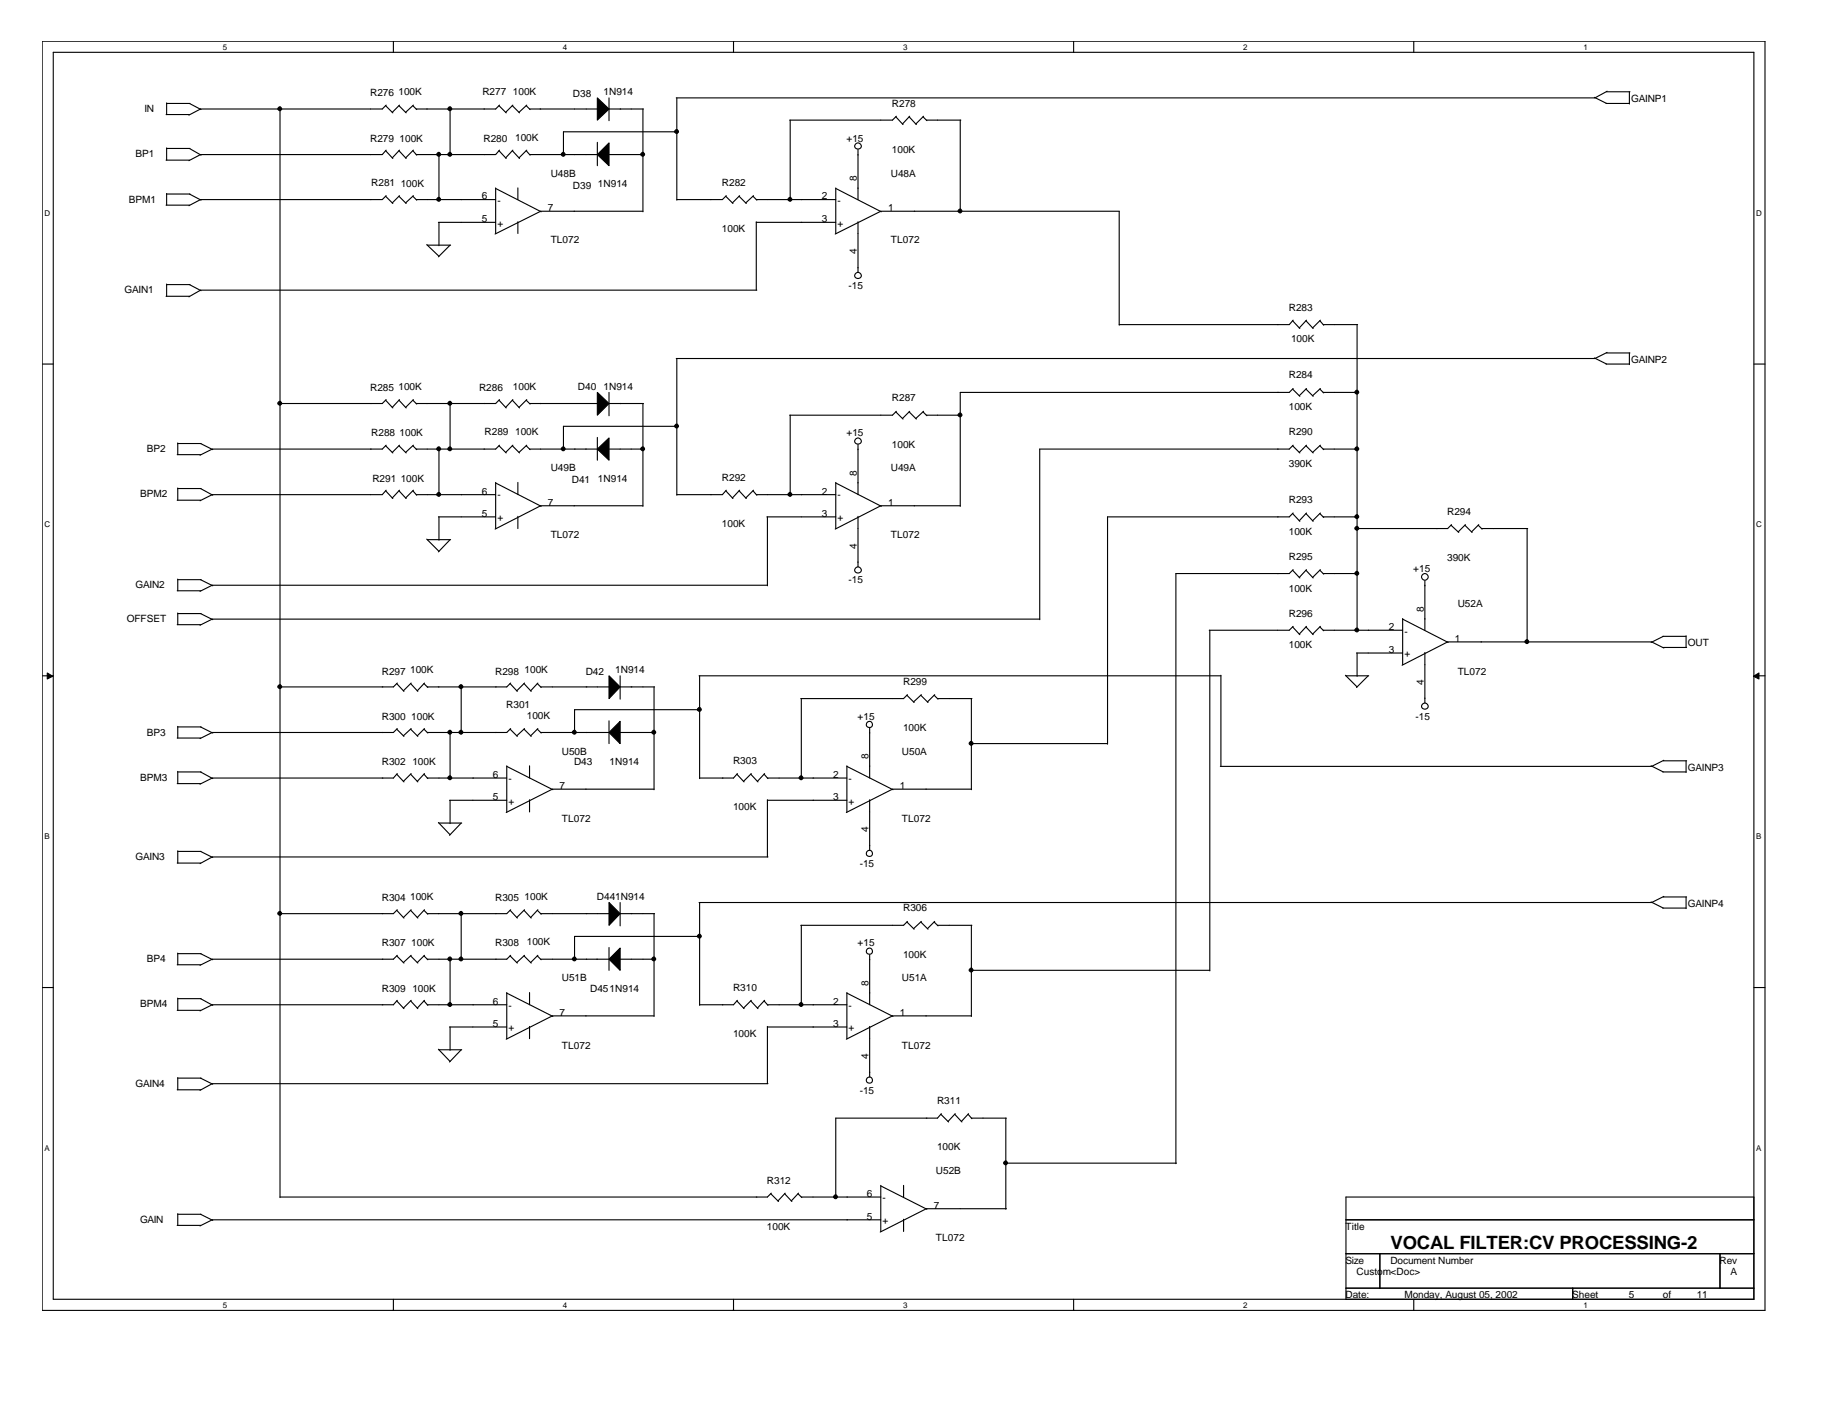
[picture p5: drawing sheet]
<svg xmlns="http://www.w3.org/2000/svg" width="279mm" height="216mm" viewBox="0 0 279 216" stroke-linecap="round" stroke-linejoin="round" font-family="sans-serif">
<g fill="none" stroke="#000" stroke-width=".17">
<path d="M6.4 6.3h262.5v193.4h-262.5zM8.1 8h259.1v190h-259.1zM25.3 17.5h3.6M25.4 15.8h3.5M25.4 15.7v1.8M28.9 15.8l1.7 .9M30.6 16.6l-1.8 .9M42.7 16.6v165.9M58.7 16.1l1.1 1.1M58.8 16l-.6 .6h-27.7M59.9 6.3v1.7M60.8 16.1l1.1 1.1"/>
<path d="M60.9 16l-1.1 1.1M62.9 16.1l.6 .6M63 16l-1.2 1.1M68.6 16.5v7.1M76 16.1l1.1 1.1M76.1 16l-.6 .6h-12.1M78 16.1l1.1 1.1M78.1 16l-1.1 1.1M80.2 16.1l.6 .6M80.2 16l-1.1 1.1M80.7 16.6h10.4M92.8 14.9v3.5"/>
<path d="M92.8 16.6h5.2M97.9 16.6v15.7M103.1 14.9v15.6M111.7 6.3v1.7M120.4 18.3v12.2M136.5 17.8l1.1 1.2M136.6 17.7l-.6 .6h-15.7M138.5 17.8l1.1 1.2M138.6 17.7l-1.1 1.2M140.6 17.8l.6 .6M140.7 17.7l-1.2 1.2M141.1 18.3h5.3"/>
<path d="M146.3 18.3v14M163.6 6.3v1.7M215.4 6.3v1.7M242.9 14.8l1.9 1M244.7 15.8h3.5M244.8 14h3.5M244.8 13.9l-1.8 1h-140M248.2 14v1.8M25.3 31.3h3.6M25.3 24.4h3.6M25.4 22.5v1.9M25.4 29.5v1.8"/>
<path d="M25.4 29.6h3.5M25.4 22.6h3.5M28.9 29.6l1.7 .9M28.9 22.6l1.7 1M58.7 29.9l1.1 1.1M58.7 23l1.1 1.1M58.8 29.8l-.6 .6h-27.6l-1.8 .9M58.8 22.9l-.6 .7h-27.6l-1.8 .9M60.8 29.9l1.1 1.1M60.8 23l1.1 1.1M60.9 29.8l-1.1 1.1M60.9 22.9l-1.1 1.2"/>
<path d="M62.9 29.9l.6 .6M62.9 23l.6 .6M63 29.8l-1.2 1.1M63 22.9l-1.2 1.2M63.4 30.4h12.1M65 37.3l1.9 1.7M65.1 37.4h3.6M66.8 33.9h8.7M66.9 23.5v6.9M66.9 33.9v3.5M68.6 37.4l-1.8 1.7M75.5 28.6v7"/>
<path d="M75.5 28.7l7 3.6M76 23l1.1 1.1M76.1 22.9l-.6 .7h-12.1M78 23l1.1 1.1M78.1 22.9l-1.1 1.2M78.9 28.6v1.8M78.9 33.8v1.8M80.2 23l.6 .6M80.2 22.9l-1.1 1.2M80.7 23.6h10.3M91 21.7v3.5M92.7 23.6h5.3"/>
<path d="M97.9 32.2h-15.5l-7 3.5M103.2 20.1h-17.4v3.5M110.6 29.9l1.1 1.1M110.6 29.8l-.5 .6h-7M112.6 29.9l1.1 1.1M112.7 29.8l-1.1 1.1M114.7 29.9l.6 .6M114.8 29.8l-1.2 1.1M115.2 30.4h12.1M115.2 33.9h12.1M115.2 33.8v10.4M127.2 35.7l7-3.5h36.3v17.3"/>
<path d="M127.3 28.6v7M127.3 28.7l7 3.6M130.7 22.8v7.6M130.7 33.8v7.7M6.4 55.5h1.7M25.3 45.1h3.6M25.4 43.4h3.5M25.4 43.3v1.8M28.9 43.4l1.7 .9M92.8 59.8v3.5M103.1 54.6v20.9M115.3 44.2h-84.7l-1.8 1"/>
<path d="M196.9 48.9l1.1 1.2M196.9 59.3l1.1 1.1M197 48.8l-.6 .7h-25.9M197 59.2l-.6 .6h-50.1v17.3M199 48.9l1.1 1.2M199 59.3l1.1 1.1M199 48.8l-1.1 1.2M199 59.2l-1.1 1.1M201.1 48.9l.6 .6M201.1 59.3l.6 .6M201.2 48.8l-1.2 1.2M201.2 59.2l-1.2 1.1"/>
<path d="M201.6 49.5h5.2M201.6 59.8h5.2M206.7 49.5v46.6M242.9 54.5l1.9 1M244.7 55.5h3.5M244.8 53.8h3.5M244.8 53.7l-1.8 .9h-140M248.2 53.8v1.8M267.2 55.5h1.7M27 69.3h3.6M27 76.2h3.6M27.1 67.5v1.8"/>
<path d="M27.1 74.4v1.8M27.1 67.6h3.5M27.1 74.4h3.5M30.6 67.6l1.8 .9M30.6 74.4l1.8 1.1M32.3 75.4l-1.8 .9M58.7 74.8l1.1 1.2M58.7 61l1.1 1.2M58.7 67.9l1.1 1.1M58.8 74.7l-.6 .7h-26M58.8 60.9l-.6 .6h-15.5M58.8 67.8l-.6 .6h-25.9l-1.8 1"/>
<path d="M60.8 74.8l1.1 1.2M60.8 61l1.1 1.2M60.8 67.9l1.1 1.1M60.9 74.7l-1.1 1.2M60.9 60.9l-1.1 1.2M60.9 67.8l-1.1 1.1M62.9 74.8l.6 .7M62.9 61l.6 .6M62.9 67.9l.6 .6M63 74.7l-1.2 1.2M63 60.9l-1.2 1.2M63 67.8l-1.2 1.1"/>
<path d="M63.4 75.4h12.1M66.8 78.8h8.7M66.9 68.3v7.1M66.9 78.8v3.5M68.6 61.4v7M75.5 73.5v7M75.5 73.6l7 3.5M76 61l1.1 1.2M76 67.9l1.1 1.1M76.1 60.9l-.6 .6h-12.1M76.1 67.8l-.6 .6h-12.1M78 61l1.1 1.2"/>
<path d="M78 67.9l1.1 1.1M78.1 60.9l-1.1 1.2M78.1 67.8l-1.1 1.1M78.9 73.5v1.9M78.9 78.7v1.8M80.2 61l.6 .6M80.2 67.9l.6 .6M80.2 60.9l-1.1 1.2M80.2 67.8l-1.1 1.1M80.7 61.5h10.4M80.7 68.4h10.3M91 66.6v3.5"/>
<path d="M92.7 68.4h5.3M92.8 61.5h5.2M97.9 77.1h-15.5l-7 3.5M97.9 61.5v15.6M103.2 65h-17.4v3.5M110.6 74.8l1.1 1.2M110.6 74.7l-.5 .7h-7M112.6 74.8l1.1 1.2M112.7 74.7l-1.1 1.2M114.7 74.8l.6 .7M114.8 74.7l-1.2 1.2M115.2 75.4h12.1"/>
<path d="M116.8 78.8h10.5M116.9 78.8v10.5M120.4 63.3v12.2M127.3 73.5v7M127.3 73.6l7 3.5M130.7 67.7v7.7M130.7 78.7v7.7M136.5 62.8l1.1 1.1M136.6 62.7l-.6 .6h-15.7M138.5 62.8l1.1 1.1M138.6 62.7l-1.1 1.1M140.6 62.8l.6 .5"/>
<path d="M140.7 62.7l-1.2 1.1M141.1 63.3h5.3M146.3 77.1h-12.1l-7 3.5M196.9 78.2l1.1 1.2M196.9 67.9l1.1 1.1M197 78.2l-.6 .6h-27.7v34.6M197 67.8l-.6 .6h-38v26M199 78.2l1.1 1.2M199 67.9l1.1 1.1M199 67.8l-1.1 1.1M199 78.2l-1.1 1.1M201.1 78.2l.6 .6"/>
<path d="M201.1 67.9l.6 .6M201.2 78.2l-1.2 1.1M201.2 67.8l-1.2 1.1M201.6 78.8h5.2M201.6 68.4h5.2M221.1 79.9l-.6 .6h-13.8M223.3 79.9l-1.1 1.1M225.3 79.9l-1.1 1.1M27 95.2h3.6M27 90h3.6M27.1 93.5h3.5M27.1 88.2v1.8"/>
<path d="M27.1 93.4v1.8M27.1 88.3h3.5M30.6 93.5l1.8 .9M30.6 88.3l1.8 1M32.2 94.3h126.2M32.2 89.2h84.7M32.3 94.3l-1.8 1M32.3 89.2l-1.8 .9M65 82.1l1.9 1.9M65.1 82.2h3.6M68.6 82.2l-1.8 1.9M184.3 96v51.9"/>
<path d="M196.9 86.9l1.1 1.2M196.9 95.5l1.1 1.2M197 86.8l-.6 .6h-17.3v89.9M197 95.4l-.6 .6h-12.2M199 86.9l1.1 1.2M199 95.5l1.1 1.2M199 86.8l-1.1 1.2M199 95.4l-1.1 1.2M201.1 86.9l.6 .6M201.1 95.5l.6 .6M201.2 86.8l-1.2 1.2M201.2 95.4l-1.2 1.2"/>
<path d="M201.6 87.4h5.2M201.6 96h12.1M206.7 99.5h7M206.7 99.5v3.6M213.7 94.2v7.1M213.7 94.3l6.9 3.6M217.1 88.5v7.5M217.1 99.4v7.7M221.1 80l1.1 1.1M223.2 80l1.1 1.1M225.2 80l.6 .6M225.7 80.5h7"/>
<path d="M232.6 80.5v17.4M253.3 97h3.6M253.4 97l-1.9 .9M253.4 98.7h3.5M253.5 98.7l-1.9-.9h-31.1l-6.9 3.6M256.9 96.9v1.8M6.4 103h1.7M27 119.4h3.6M27 112.5h3.6M27.1 117.6h3.5M27.1 110.7v1.8M27.1 117.5v1.9"/>
<path d="M27.1 110.8h3.5M30.6 117.6l1.8 1M30.6 110.8l1.8 .9M60.4 118l1.1 1.1M60.4 104.2l1.1 1.1M60.4 111.1l1.1 1.1M60.5 117.9l-.6 .6h-27.6l-1.8 1M60.5 104.1l-.6 .6h-17.2M60.5 111l-.6 .6h-27.6l-1.8 .9M62.6 118l1.1 1.1M62.6 104.2l1.1 1.1M62.6 111.1l1.1 1.1"/>
<path d="M62.6 117.9l-1.1 1.2M62.6 104.1l-1.1 1.2M62.6 111l-1.1 1.1M64.6 118l.6 .6M64.6 104.2l.6 .5M64.6 111.1l.6 .6M64.7 117.9l-1.1 1.2M64.7 104.1l-1.1 1.2M64.7 111l-1.1 1.1M65.1 118.5h12.1M68.6 111.5v7M70.3 104.6v7"/>
<path d="M77.2 116.7v7M77.2 116.8l7 3.5M77.7 104.2l1.1 1.1M77.7 111.1l1.1 1.1M77.8 104.1l-.6 .6h-12.1M77.8 111l-.6 .6h-12.1M79.8 104.2l1.1 1.1M79.8 111.1l1.1 1.1M79.9 104.1l-1.2 1.2M79.9 111l-1.2 1.1M80.7 116.7v1.8M81.9 104.2l.6 .5"/>
<path d="M81.9 111.1l.6 .6M81.9 104.1l-1.1 1.2M81.9 111l-1.1 1.1M82.4 104.7h10.5M82.4 111.6h10.4M92.8 109.8v3.5M94.4 111.6h5.3M94.5 103v3.5M94.5 104.7h5.2M99.6 104.7v15.6M106.5 103h79.5M106.6 103v15.6"/>
<path d="M106.7 108.1h-19.2v3.6M112.3 118l1.1 1.1M112.3 117.9l-.6 .6h-5.1M114.4 118l1.1 1.1M114.5 117.9l-1.2 1.2M116.4 118l.6 .6M116.5 117.9l-1.1 1.2M116.9 118.5h12.1M122.1 106.4v12.2M129 116.7v7M129 116.8l7 3.5M132.5 110.9v7.6"/>
<path d="M138.2 105.9l1.1 1.1M138.2 105.8l-.5 .6h-15.7M140.3 105.9l1.1 1.1M140.4 105.8l-1.2 1.1M142.3 105.9l.6 .6M142.4 105.8l-1.1 1.1M142.8 106.4h5.3M147.9 113.3h20.8M148 106.4v13.9M186 102.9v13.9M205 102.9l1.7 1.8M205 103h3.5"/>
<path d="M208.4 103l-1.7 1.7M251.5 116.7l1.9 .9M253.3 117.6h3.6M253.4 115.9h3.5M253.5 115.8l-1.9 1h-65.7M256.9 115.9v1.8M267.2 103h1.7M27 131.5h3.6M27.1 129.6v1.9M27.1 129.7h3.5M30.6 129.7l1.8 1M60.4 138.7l1.1 1.2"/>
<path d="M60.5 138.6l-.6 .6h-17.2M62.6 138.7l1.1 1.2M62.6 138.6l-1.1 1.2M64.6 138.7l.6 .6M64.7 138.6l-1.1 1.2M66.8 125.3l1.8 1.9M66.9 125.4h3.4M68.5 121.9h8.7M68.6 121.9v3.6M70.3 125.4l-1.8 1.9M70.3 139.1v7M77.7 138.7l1.1 1.2"/>
<path d="M77.8 138.6l-.6 .6h-12.1M79.8 138.7l1.1 1.2M79.9 138.6l-1.2 1.2M80.7 121.8v1.9M81.9 138.7l.6 .6M81.9 138.6l-1.1 1.2M82.4 139.2h10.5M94.5 137.5v3.6M94.5 139.2h5.2M99.6 120.2h-15.5l-7 3.6M99.6 139.2v15.7M106.6 137.5v15.7"/>
<path d="M116.9 121.9h12.1M116.9 121.8v8.8M117 130.6h-84.7l-1.8 1M132.5 121.8v7.8M148 120.2h-12l-7.1 3.6M251.5 137.4l1.9 1M253.3 138.4h3.6M253.4 136.7h3.5M253.5 136.6l-1.9 .9h-145.1M256.9 136.7v1.7M6.4 150.5h1.7M27 147h3.6"/>
<path d="M27 153.9h3.6M27.1 145.2v1.8M27.1 152.1v1.8M27.1 145.3h3.5M27.1 152.2h3.5M30.6 145.3l1.8 .9M30.6 152.2l1.8 1M60.4 145.6l1.1 1.1M60.4 152.5l1.1 1.2M60.5 145.6l-.6 .5h-27.6l-1.8 1M60.5 152.4l-.6 .7h-27.6l-1.8 .9M62.6 145.6l1.1 1.1"/>
<path d="M62.6 152.5l1.1 1.2M62.6 145.6l-1.1 1.1M62.6 152.4l-1.1 1.2M64.6 145.6l.6 .6M64.6 152.5l.6 .7M64.7 145.6l-1.1 1.1M64.7 152.4l-1.1 1.2M65.1 153.1h12.1M66.8 159.9l1.8 1.8M66.9 159.9h3.4M68.5 156.5h8.7M68.6 146.1v7"/>
<path d="M68.6 156.5v3.5M70.3 159.9l-1.8 1.9M77.2 151.2v7.1M77.2 151.3l7 3.6M77.7 145.6l1.1 1.1M77.8 145.6l-.6 .5h-12.1M79.8 145.6l1.1 1.1M79.9 145.6l-1.2 1.1M80.7 151.2v1.9M80.7 156.4v1.9M81.9 145.6l.6 .6M81.9 145.6l-1.1 1.1"/>
<path d="M82.4 146.1h10.4M92.8 144.4v3.4M94.4 146.1h5.3M99.6 154.8h-15.5l-7 3.5M106.7 142.7h-19.2v3.5M112.3 152.5l1.1 1.2M112.3 152.4l-.6 .7h-5.1M114.4 152.5l1.1 1.2M114.5 152.4l-1.2 1.2M116.4 152.5l.6 .7M116.5 152.4l-1.1 1.2M116.9 153.1h12.1"/>
<path d="M116.9 156.5h12.1M116.9 156.4v8.7M122.1 141v12.2M129 151.2v7.1M129 151.3l7 3.6M132.5 145.5v7.6M132.5 156.4v7.7M138.2 140.5l1.1 1.1M138.2 140.4l-.5 .6h-15.7M140.3 140.5l1.1 1.1M140.4 140.4l-1.2 1.1M142.3 140.5l.6 .6"/>
<path d="M142.4 140.4l-1.1 1.1M142.8 141h5.3M147.9 147.8h36.4M148 154.8h-12l-7.1 3.5M148 141v13.9M267.2 150.5h1.7M27 166h3.6M27.1 164.2v1.8M27.1 164.3h3.5M30.6 164.3l1.8 .9M117 165.1h-84.7l-1.8 1M143.3 169.8l1.2 1.2"/>
<path d="M143.4 169.7l-.6 .7h-15.5v12.1M145.4 169.8l1.1 1.2M145.5 169.7l-1.1 1.2M147.5 169.8l.6 .6M147.6 169.7l-1.1 1.2M148 170.4h5.3M153.2 170.4v13.8M153.2 177.2h26M27 186.7h3.6M27.1 184.9v1.8M27.1 185h3.5M30.6 185l1.8 .9"/>
<path d="M59.9 198v1.7M111.7 198v1.7M117.4 181.9l1.2 1.2M117.5 181.8l-.6 .6h-74.2M119.5 181.9l1.1 1.2M119.6 181.8l-1.1 1.2M121.6 181.9l.6 .6M121.7 181.8l-1.1 1.2M122.1 182.4h12.1M134.2 185.9h-101.9l-1.8 .9M134.2 180.6v7M134.2 180.7l7 3.5"/>
<path d="M137.7 180.6v1.8M137.7 185.8v1.8M153.3 184.2h-12.2l-7 3.5M163.6 198v1.7M205 185.9h62.2M205 191h62.2M205 196.3h62.2M210.2 191v5.3M215.4 198v1.7M239.6 196.3v1.7M262 191v5.3M267.2 182.4h-62.2v15.6"/>
<circle cx="130.7" cy="22.3" r=".48"/>
<circle cx="130.7" cy="42" r=".48"/>
<circle cx="130.7" cy="67.2" r=".48"/>
<circle cx="130.7" cy="86.9" r=".48"/>
<circle cx="217.1" cy="87.9" r=".5"/>
<circle cx="132.4" cy="110.4" r=".47"/>
<circle cx="217.1" cy="107.6" r=".48"/>
<circle cx="132.4" cy="130" r=".47"/>
<circle cx="132.4" cy="144.9" r=".47"/>
<circle cx="132.4" cy="164.6" r=".47"/>
</g>
<g fill="#000" stroke="#000" stroke-width=".15">
<path d="M7.2 102.5l.8 .5-.8 .5z" fill-rule="evenodd"/>
<path d="M267.1 103l.9-.5v1z" fill-rule="evenodd"/>
</g>
<g fill="#000" stroke="#000" stroke-width=".17">
<path d="M91 14.9l1.8 1.7-1.8 1.7z" fill-rule="evenodd"/>
<path d="M92.8 21.8v3.4l-1.8-1.6z" fill-rule="evenodd"/>
<path d="M91 59.8l1.8 1.7-1.8 1.8z" fill-rule="evenodd"/>
<path d="M91 68.4l1.8-1.7v3.4z" fill-rule="evenodd"/>
<path d="M92.8 103l1.7 1.7-1.7 1.7z" fill-rule="evenodd"/>
<path d="M92.8 111.6l1.7-1.7v3.4z" fill-rule="evenodd"/>
<path d="M92.8 137.5l1.7 1.7-1.7 1.8z" fill-rule="evenodd"/>
<path d="M92.8 146.1l1.7-1.6v3.3z" fill-rule="evenodd"/>
<circle cx="42.6" cy="16.6" r=".29"/>
<circle cx="68.5" cy="16.6" r=".29"/>
<circle cx="66.8" cy="30.4" r=".29"/>
<circle cx="66.8" cy="23.5" r=".29"/>
<circle cx="68.5" cy="23.5" r=".29"/>
<circle cx="85.8" cy="23.5" r=".29"/>
<circle cx="97.9" cy="23.5" r=".29"/>
<circle cx="103.1" cy="20" r=".29"/>
<circle cx="120.3" cy="30.4" r=".29"/>
<circle cx="146.3" cy="32.1" r=".29"/>
<circle cx="206.7" cy="59.7" r=".29"/>
<circle cx="42.6" cy="61.4" r=".29"/>
<circle cx="66.8" cy="68.4" r=".29"/>
<circle cx="66.8" cy="75.3" r=".29"/>
<circle cx="68.5" cy="61.4" r=".29"/>
<circle cx="68.5" cy="68.4" r=".29"/>
<circle cx="85.8" cy="68.4" r=".29"/>
<circle cx="97.9" cy="68.4" r=".29"/>
<circle cx="103.1" cy="64.9" r=".29"/>
<circle cx="120.3" cy="75.3" r=".29"/>
<circle cx="146.3" cy="63.2" r=".29"/>
<circle cx="206.7" cy="78.7" r=".29"/>
<circle cx="206.7" cy="68.4" r=".29"/>
<circle cx="206.7" cy="87.3" r=".29"/>
<circle cx="206.7" cy="80.5" r=".29"/>
<circle cx="206.7" cy="96" r=".29"/>
<circle cx="232.6" cy="97.8" r=".29"/>
<circle cx="42.6" cy="104.6" r=".29"/>
<circle cx="68.5" cy="118.5" r=".29"/>
<circle cx="68.5" cy="111.6" r=".29"/>
<circle cx="70.2" cy="104.6" r=".29"/>
<circle cx="70.2" cy="111.6" r=".29"/>
<circle cx="87.5" cy="111.6" r=".29"/>
<circle cx="99.6" cy="111.6" r=".29"/>
<circle cx="106.5" cy="108.1" r=".29"/>
<circle cx="122" cy="118.5" r=".29"/>
<circle cx="147.9" cy="113.3" r=".29"/>
<circle cx="42.6" cy="139.2" r=".29"/>
<circle cx="70.2" cy="139.2" r=".29"/>
<circle cx="68.5" cy="153" r=".29"/>
<circle cx="68.5" cy="146.1" r=".29"/>
<circle cx="70.2" cy="146.1" r=".29"/>
<circle cx="87.5" cy="146.1" r=".29"/>
<circle cx="99.6" cy="146.1" r=".29"/>
<circle cx="106.5" cy="142.6" r=".29"/>
<circle cx="122" cy="153" r=".29"/>
<circle cx="147.9" cy="147.8" r=".29"/>
<circle cx="153.2" cy="177.2" r=".29"/>
<circle cx="127.3" cy="182.3" r=".29"/>
</g>
<text font-size="2.8" x="211.8" y="190.3">VOCAL FILTER:CV PROCESSING-2</text>
<g font-size="1.5">
<text x="22" y="17.1">IN</text>
<text x="56.4" y="14.6">R276</text>
<text x="60.7" y="14.5">100K</text>
<text x="73.5" y="14.5">R277</text>
<text x="78.1" y="14.5">100K</text>
<text x="87.3" y="14.8">D38</text>
<text x="91.9" y="14.5">1N914</text>
<text x="135.9" y="16.3">R278</text>
<text x="248.5" y="15.5">GAINP1</text>
<text x="20.7" y="24">BP1</text>
<text x="56.4" y="21.6">R279</text>
<text x="60.9" y="21.6">100K</text>
<text x="73.7" y="21.6">R280</text>
<text x="78.5" y="21.4">100K</text>
<text x="128.9" y="21.6">+15</text>
<text x="135.9" y="23.3">100K</text>
<text x="56.6" y="28.3">R281</text>
<text x="61" y="28.4">100K</text>
<text x="83.9" y="26.9">U48B</text>
<text x="87.3" y="28.8">D39</text>
<text x="91.1" y="28.4">1N914</text>
<text x="110" y="28.3">R282</text>
<text x="130.6" y="27.6" transform="rotate(-90 130.6 27.6)">8</text>
<text x="135.7" y="26.9">U48A</text>
<text x="19.6" y="30.9">BPM1</text>
<text x="73.4" y="30.4">6</text>
<text x="73.4" y="33.9">5</text>
<text x="75.8" y="34.5">+</text>
<text x="75.8" y="31.1">-</text>
<text x="83.5" y="32.2">7</text>
<text x="110" y="35.4">100K</text>
<text x="125.2" y="30.4">2</text>
<text x="125.2" y="33.9">3</text>
<text x="127.6" y="34.5">+</text>
<text x="127.6" y="31.1">-</text>
<text x="135.3" y="32.2">1</text>
<text x="83.9" y="37.1">TL072</text>
<text x="130.6" y="38.7" transform="rotate(-90 130.6 38.7)">4</text>
<text x="135.7" y="37.1">TL072</text>
<text x="19" y="44.7">GAIN1</text>
<text x="129.3" y="44">-15</text>
<text x="196.3" y="47.3">R283</text>
<text x="196.7" y="52.2">100K</text>
<text x="56.4" y="59.6">R285</text>
<text x="60.7" y="59.4">100K</text>
<text x="73" y="59.6">R286</text>
<text x="78.1" y="59.4">100K</text>
<text x="88.1" y="59.4">D40</text>
<text x="91.9" y="59.4">1N914</text>
<text x="196.3" y="57.7">R284</text>
<text x="248.5" y="55.3">GAINP2</text>
<text x="135.9" y="61.1">R287</text>
<text x="196.3" y="62.5">100K</text>
<text x="22.4" y="68.9">BP2</text>
<text x="56.6" y="66.5">R288</text>
<text x="60.9" y="66.5">100K</text>
<text x="73.8" y="66.3">R289</text>
<text x="78.5" y="66.3">100K</text>
<text x="83.9" y="71.8">U49B</text>
<text x="128.9" y="66.5">+15</text>
<text x="135.7" y="71.8">U49A</text>
<text x="135.9" y="68.2">100K</text>
<text x="196.3" y="66.3">R290</text>
<text x="196.3" y="71.1">390K</text>
<text x="21.3" y="75.8">BPM2</text>
<text x="56.7" y="73.4">R291</text>
<text x="61" y="73.4">100K</text>
<text x="73.4" y="75.4">6</text>
<text x="75.8" y="75.9">-</text>
<text x="83.5" y="77">7</text>
<text x="87.1" y="73.6">D41</text>
<text x="91.1" y="73.4">1N914</text>
<text x="110" y="73.2">R292</text>
<text x="125.2" y="75.4">2</text>
<text x="127.6" y="75.9">-</text>
<text x="130.6" y="72.5" transform="rotate(-90 130.6 72.5)">8</text>
<text x="135.3" y="77">1</text>
<text x="196.3" y="76.7">R293</text>
<text x="73.4" y="78.7">5</text>
<text x="75.8" y="79.4">+</text>
<text x="83.9" y="82">TL072</text>
<text x="110" y="80.3">100K</text>
<text x="125.2" y="78.7">3</text>
<text x="127.6" y="79.4">+</text>
<text x="130.6" y="83.7" transform="rotate(-90 130.6 83.7)">4</text>
<text x="135.7" y="82">TL072</text>
<text x="196.3" y="81.5">100K</text>
<text x="220.5" y="78.4">R294</text>
<text x="20.7" y="89.7">GAIN2</text>
<text x="129.3" y="88.9">-15</text>
<text x="196.3" y="85.3">R295</text>
<text x="215.3" y="87.2">+15</text>
<text x="220.5" y="85.5">390K</text>
<text x="19.3" y="94.8">OFFSET</text>
<text x="196.3" y="90.2">100K</text>
<text x="196.3" y="94">R296</text>
<text x="216.9" y="93.2" transform="rotate(-90 216.9 93.2)">8</text>
<text x="222.1" y="92.5">U52A</text>
<text x="196.3" y="98.8">100K</text>
<text x="211.6" y="96">2</text>
<text x="211.6" y="99.5">3</text>
<text x="214" y="100.2">+</text>
<text x="214" y="96.7">-</text>
<text x="221.7" y="97.8">1</text>
<text x="257.1" y="98.5">OUT</text>
<text x="58.2" y="102.8">R297</text>
<text x="62.5" y="102.6">100K</text>
<text x="75.4" y="102.8">R298</text>
<text x="77.1" y="107.9">R301</text>
<text x="79.9" y="102.6">100K</text>
<text x="89.2" y="102.8">D42</text>
<text x="93.7" y="102.6">1N914</text>
<text x="137.6" y="104.3">R299</text>
<text x="216.9" y="104.4" transform="rotate(-90 216.9 104.4)">4</text>
<text x="222.1" y="102.8">TL072</text>
<text x="22.4" y="112.1">BP3</text>
<text x="58.2" y="109.6">R300</text>
<text x="62.7" y="109.6">100K</text>
<text x="80.3" y="109.5">100K</text>
<text x="130.6" y="109.6">+15</text>
<text x="137.6" y="111.4">100K</text>
<text x="215.6" y="109.6">-15</text>
<text x="21.3" y="119">BPM3</text>
<text x="58.2" y="116.6">R302</text>
<text x="62.8" y="116.6">100K</text>
<text x="75.1" y="118.5">6</text>
<text x="77.5" y="119.1">-</text>
<text x="85.6" y="115">U50B</text>
<text x="87.5" y="116.6">D43</text>
<text x="92.9" y="116.6">1N914</text>
<text x="111.7" y="116.4">R303</text>
<text x="126.9" y="118.5">2</text>
<text x="129.3" y="119.1">-</text>
<text x="132.3" y="115.7" transform="rotate(-90 132.3 115.7)">8</text>
<text x="137.4" y="115">U50A</text>
<text x="257.1" y="117.4">GAINP3</text>
<text x="75.1" y="121.9">5</text>
<text x="77.5" y="122.6">+</text>
<text x="85.3" y="120.2">7</text>
<text x="85.6" y="125.2">TL072</text>
<text x="111.7" y="123.4">100K</text>
<text x="126.9" y="121.9">3</text>
<text x="129.3" y="122.6">+</text>
<text x="137.1" y="120.2">1</text>
<text x="137.4" y="125.2">TL072</text>
<text x="20.7" y="131.1">GAIN3</text>
<text x="132.3" y="126.8" transform="rotate(-90 132.3 126.8)">4</text>
<text x="58.2" y="137.3">R304</text>
<text x="62.5" y="137.2">100K</text>
<text x="75.4" y="137.3">R305</text>
<text x="79.9" y="137.2">100K</text>
<text x="90.9" y="137.2">D441N914</text>
<text x="131" y="132.1">-15</text>
<text x="137.6" y="138.9">R306</text>
<text x="257.1" y="138.2">GAINP4</text>
<text x="22.4" y="146.6">BP4</text>
<text x="58.2" y="144.2">R307</text>
<text x="62.7" y="144.2">100K</text>
<text x="75.4" y="144.2">R308</text>
<text x="80.3" y="144">100K</text>
<text x="85.6" y="149.5">U51B</text>
<text x="130.6" y="144.2">+15</text>
<text x="137.4" y="149.5">U51A</text>
<text x="137.6" y="146">100K</text>
<text x="21.3" y="153.5">BPM4</text>
<text x="58.2" y="151.1">R309</text>
<text x="62.8" y="151.1">100K</text>
<text x="75.1" y="153.1">6</text>
<text x="77.5" y="153.7">-</text>
<text x="85.3" y="154.8">7</text>
<text x="89.9" y="151.1">D451N914</text>
<text x="111.7" y="151">R310</text>
<text x="126.9" y="153.1">2</text>
<text x="129.3" y="153.7">-</text>
<text x="132.3" y="150.2" transform="rotate(-90 132.3 150.2)">8</text>
<text x="137.1" y="154.8">1</text>
<text x="75.1" y="156.5">5</text>
<text x="77.5" y="157.1">+</text>
<text x="85.6" y="159.8">TL072</text>
<text x="111.7" y="158">100K</text>
<text x="126.9" y="156.5">3</text>
<text x="129.3" y="157.1">+</text>
<text x="132.3" y="161.4" transform="rotate(-90 132.3 161.4)">4</text>
<text x="137.4" y="159.8">TL072</text>
<text x="20.7" y="165.6">GAIN4</text>
<text x="131" y="166.6">-15</text>
<text x="142.7" y="168.2">R311</text>
<text x="142.6" y="178.9">U52B</text>
<text x="142.7" y="175.3">100K</text>
<text x="116.8" y="180.3">R312</text>
<text x="132.1" y="182.4">6</text>
<text x="132.1" y="185.8">5</text>
<text x="134.5" y="183">-</text>
<text x="142.2" y="184.1">7</text>
<text x="21.3" y="186.4">GAIN</text>
<text x="116.8" y="187.4">100K</text>
<text x="134.5" y="186.5">+</text>
<text x="142.6" y="189.1">TL072</text>
<text x="205" y="187.4">Title</text>
<text x="205" y="197.8">Date:</text>
<text x="205" y="192.5">Size</text>
<text x="206.7" y="194.3">Custom&lt;Doc&gt;</text>
<text x="211.8" y="192.5">Document Number</text>
<text x="214" y="197.8">Monday, August 05, 2002</text>
<text x="239.5" y="197.8">Sheet</text>
<text x="248.2" y="197.8">5</text>
<text x="253.3" y="197.8">of</text>
<text x="258.5" y="197.8">11</text>
<text x="262" y="192.5">Rev</text>
<text x="263.7" y="194.3">A</text>
</g>
<g font-size="1.2">
<text x="34" y="7.6">5</text>
<text x="85.8" y="7.6">4</text>
<text x="137.6" y="7.6">3</text>
<text x="189.4" y="7.6">2</text>
<text x="241.2" y="7.6">1</text>
<text x="6.8" y="32.9">D</text>
<text x="267.5" y="32.9">D</text>
<text x="6.8" y="80.3">C</text>
<text x="267.5" y="80.3">C</text>
<text x="6.8" y="127.8">B</text>
<text x="267.5" y="127.8">B</text>
<text x="6.8" y="175.3">A</text>
<text x="267.5" y="175.3">A</text>
<text x="34" y="199.3">5</text>
<text x="85.8" y="199.3">4</text>
<text x="137.6" y="199.3">3</text>
<text x="189.4" y="199.3">2</text>
<text x="241.2" y="199.3">1</text>
</g>
</svg>
